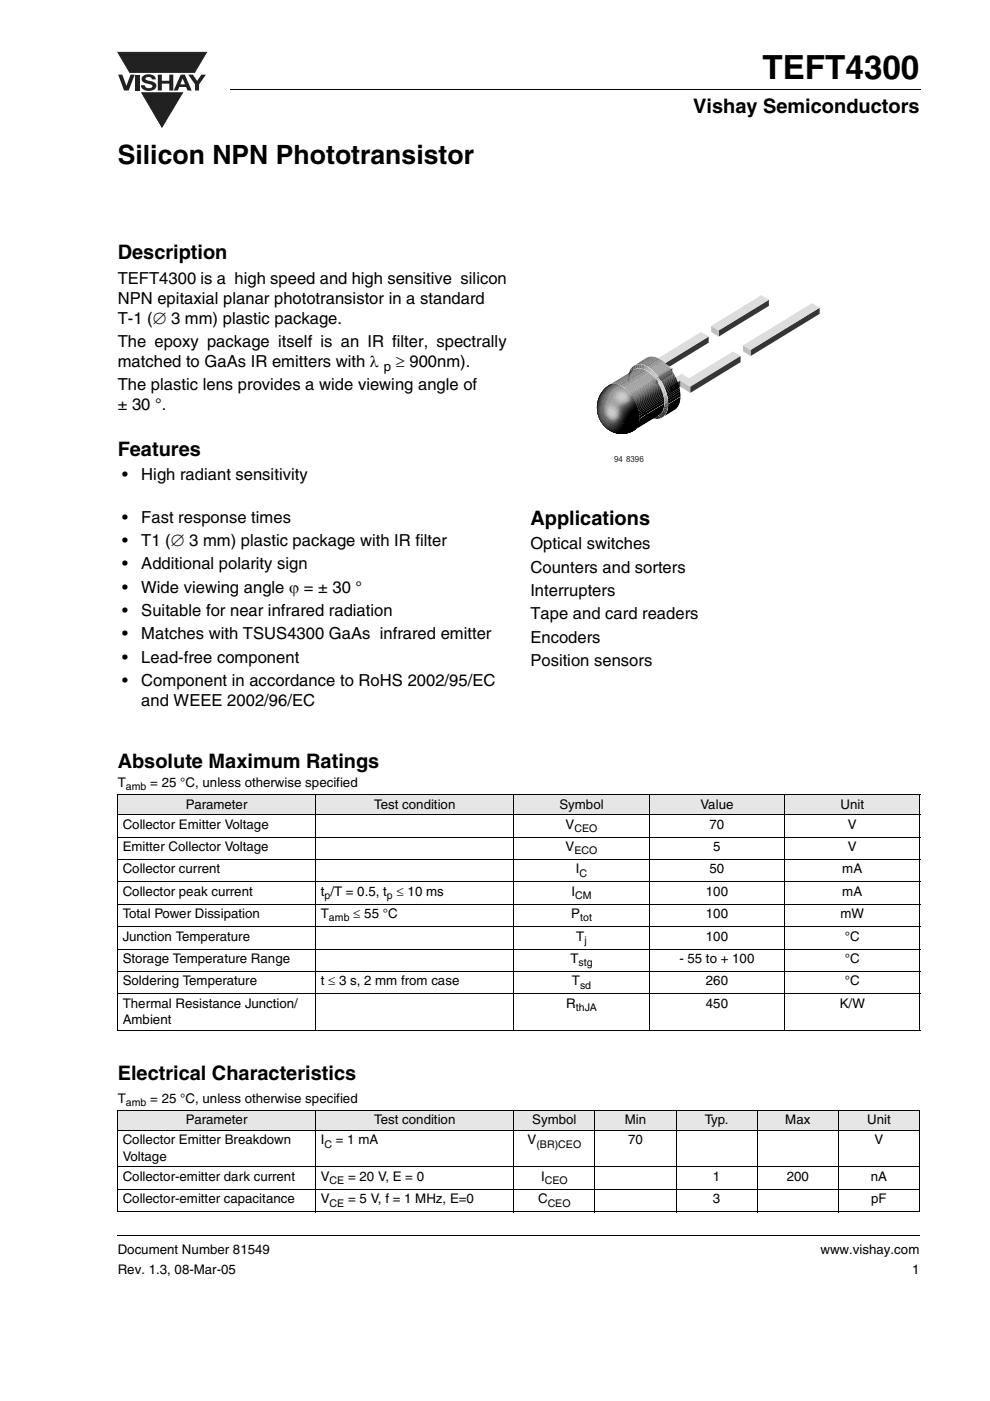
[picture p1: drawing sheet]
<svg xmlns="http://www.w3.org/2000/svg" width="210mm" height="297mm" viewBox="0 0 210 297" stroke-linecap="round" stroke-linejoin="round" font-family="sans-serif">
<g fill="#231f20">
<path d="M25.1 15.8h.8l.9 2.4 .9-2.4h.9l-1.3 3.4h-1z"/>
<path d="M28.7 15.8h.9v3.4h-.9z"/>
<path d="M30.3 16.1a1.97 1.97 0 0 1 2.6 .3l.1 .4h-.8a.74 .74 0 0 0-.6-.5 .74 .74 0 0 0-.8 .4l.3 .3 .9 .2a1.01 1.01 0 0 1 1.1 1 1.01 1.01 0 0 1-1 1 1.62 1.62 0 0 1-2.2-1.1h.8a.9 .9 0 0 0 .8 .6 .9 .9 0 0 0 .8-.4 1.57 1.57 0 0 0-1.5-.7 .86 .86 0 0 1-.7-.6 .86 .86 0 0 1 .2-.9z"/>
<path d="M33.5 15.8h.8v1.3h1.6v-1.3h.8v3.4h-.8v-1.5h-1.6v1.5h-.8z"/>
<path d="M39.9 15.8h1l.9 1.4 .9-1.4h1l-1.5 2.1v1.3h-.8v-1.3z"/>
<path d="M25 11.1h18.8l-2.5 4.2h-13.8z"/>
<path d="M38.3 15.8h.9l1.4 3.4h-.8l-.3-.8h-1.5l-.3 .8h-.9zM38.7 16.7l-.5 1.2h1z"/>
</g>
<path d="M25 11.1h18.8l-2.5 4.2h-13.8z" fill="none" stroke="#231f20" stroke-width=".21"/>
<path d="M30.1 19.7h8.6l-4.4 7.3z" fill="#231f20"/>
<path d="M30.1 19.7h8.6l-4.4 7.3z" fill="none" stroke="#231f20" stroke-width=".21"/>
<path d="M48.9 18.9l.1 .2zM24.9 261.9l.1 .2z" fill="#000"/>
<path d="M49 19h146.3M25 262h170.1" fill="none" stroke="#000" stroke-width=".21"/>
<path d="M113.5 41h81v60h-81z" fill="#fff"/>
<path d="M152.4 70.1l10.6-6.5v1.3l-10.6 6.5z" fill="#373737"/>
<path d="M150.8 69.1l1.6 1v1.3l-1.6-1z" fill="#bdbdbd"/>
<path d="M150.8 69.1l10.6-6.5 1.6 1-10.6 6.5z" fill="#dedede"/>
<path d="M140.9 77.1l9.4-5.7v1.3l-9.4 5.7z" fill="#373737"/>
<path d="M139.2 76.2l.8 2.1v1.3l-.8-2.1z" fill="#989898"/>
<path d="M139.1 80.1l3.4-2.1v1.3l-3.4 2.1z" fill="#373737"/>
<path d="M138 79.5l1.1 .6v1.3l-1.1-.6z" fill="#bdbdbd"/>
<path d="M139.2 76.2l9.5-5.8 1.6 1-9.4 5.7 1.6 .9-3.4 2.1-1.1-.6 2-1.2z" fill="#dedede"/>
<path d="M144.2 80.7l2.2 1.3v1.3l-2.2-1.3z" fill="#bdbdbd"/>
<path d="M141 81.3l3.5-2.1 1.6 1 9.3-5.7 1.6 1-10.6 6.5-2.2-1.3-2.1 1.3z" fill="#dedede"/>
<g fill="#373737">
<path d="M146.4 82l10.6-6.5v1.3l-10.6 6.5z"/>
<path d="M142.1 82l2.1-1.3v1.3l-2.1 1.3z"/>
</g>
<path d="M141.7 85.7l2.6-1.6a3.2 3.2 0 0 1-1.2 2.8l-2.7 1.6a3.2 3.2 0 0 0 1.3-2.8z" fill="#000"/>
<path d="M140.9 85.5l.8 .2z" fill="#5d5d5d"/>
<path d="M140.9 85.3l.8 .1v.3l-.8-.2z" fill="#656565"/>
<path d="M140.9 85.1l.7 .1 .1 .2-.8-.1z" fill="#6d6d6d"/>
<path d="M140.8 84.9l.8 .1v.2l-.7-.1z" fill="#757575"/>
<path d="M140.8 84.7h.8v.3l-.8-.1z" fill="#7d7d7d"/>
<path d="M140.8 84.5l.8 .1v.1h-.8z" fill="#858585"/>
<path d="M140.8 84.3l.8 .1v.2l-.8-.1z" fill="#999"/>
<path d="M140.7 84.2h.8l.1 .2-.8-.1z" fill="#a1a1a1"/>
<path d="M140.7 84h.8v.2h-.8z" fill="#a7a7a7"/>
<path d="M140.7 83.9l.7-.1 .1 .2h-.8z" fill="#acacac"/>
<path d="M140.6 83.7l.8-.1v.2l-.7 .1z" fill="#b1b1b1"/>
<path d="M140.6 83.5l.7-.1 .1 .2-.8 .1z" fill="#b5b5b5"/>
<path d="M140.5 83.4l.8-.2v.2l-.7 .1z" fill="#b9b9b9"/>
<path d="M140.5 83.2l.7-.1 .1 .1-.8 .2z" fill="#bcbcbc"/>
<path d="M140.4 83l.8-.2v.3l-.7 .1z" fill="#c0c0c0"/>
<path d="M140.4 82.8l.7-.2 .1 .2-.8 .2z" fill="#c3c3c3"/>
<path d="M140.3 82.6l.7-.2 .1 .2-.7 .2z" fill="#c6c6c6"/>
<path d="M140.2 82.4l.7-.3 .1 .3-.7 .2z" fill="#c9c9c9"/>
<path d="M140.1 82.1l.6-.3 .2 .3-.7 .3z" fill="#ccc"/>
<path d="M139.9 81.7l.6-.3 .2 .4-.6 .3z" fill="#cecece"/>
<path d="M139.3 80.8l.6-.5 .6 1.1-.6 .3z" fill="#d1d1d1"/>
<path d="M139.6 79.9l.3 .4-.6 .5-.3-.4z" fill="#cecece"/>
<path d="M139.3 79.6l.3 .3-.6 .5-.2-.2z" fill="#ccc"/>
<path d="M139.1 79.3l.2 .3-.5 .6-.1-.3z" fill="#c9c9c9"/>
<path d="M139 79.1l.1 .2-.4 .6-.2-.1z" fill="#c6c6c6"/>
<path d="M138.8 78.9l.2 .2-.5 .7-.2-.2z" fill="#c3c3c3"/>
<path d="M138.6 78.7l.2 .2-.5 .7-.1-.2z" fill="#c0c0c0"/>
<path d="M138.4 78.6l.2 .1-.4 .7-.2-.1z" fill="#bcbcbc"/>
<path d="M138.2 78.4l.2 .2-.4 .7-.2-.2z" fill="#b9b9b9"/>
<path d="M138 78.2l.2 .2-.4 .7-.1-.1z" fill="#b5b5b5"/>
<path d="M137.8 78.1l.2 .1-.3 .8-.2-.2z" fill="#b1b1b1"/>
<path d="M137.5 77.9l.3 .2-.3 .7-.2-.1z" fill="#acacac"/>
<path d="M137.3 77.7l.2 .2-.2 .8-.3-.1z" fill="#a7a7a7"/>
<path d="M137 77.6l.3 .1-.3 .9-.2-.2z" fill="#a1a1a1"/>
<path d="M136.7 77.5l.3 .1-.2 .8-.3-.1z" fill="#999"/>
<path d="M136.4 77.3l.3 .2-.2 .8-.2-.1z" fill="#858585"/>
<path d="M136 77.2l.4 .1-.1 .9-.4-.1z" fill="#7d7d7d"/>
<path d="M135.6 77.2h.4l-.1 .9h-.3z" fill="#757575"/>
<path d="M135.1 77.2h.5v.9h-.4z" fill="#6d6d6d"/>
<path d="M134.7 77.4l.4-.2 .1 .9-.4 .1z" fill="#656565"/>
<path d="M134.2 77.6l.5-.2 .1 .8-.4 .2z" fill="#5d5d5d"/>
<path d="M134 77.9l.2-.3 .2 .8-.4 .4-.2-.8z" fill="#545454"/>
<path d="M133.8 78l.2 .8-.3 .6-.2-.8z" fill="#4c4c4c"/>
<path d="M133.5 78.6l.2 .8-.3 1.1a1.89 1.89 0 0 1 .1-1.9z" fill="#444"/>
<path d="M133.2 79.9l.2 .6a7.7 7.7 0 0 0 1 4.1h-.1a9 9 0 0 1-1.1-4.7z" fill="#3c3c3c"/>
<path d="M134.3 84.6h.1a6.2 6.2 0 0 0 4.5 3.7l.7-.2 .6 .5a3.7 3.7 0 0 1-3.9-1.2l-.9-1z" fill="#343434"/>
<path d="M140.6 87.1l.7 .4-.4 .7-.7 .4-.6-.5 .6-.4z" fill="#3c3c3c"/>
<path d="M140.8 86.5l.7 .3-.2 .7-.7-.4z" fill="#444"/>
<path d="M140.8 86.1l.8 .3-.1 .4-.7-.3z" fill="#4c4c4c"/>
<path d="M140.9 85.8l.8 .2-.1 .4-.8-.3z" fill="#545454"/>
<path d="M140.9 85.5l.8 .2v.3l-.8-.2z" fill="#5d5d5d"/>
<path d="M141.1 82.8l2.7-1.7 .1 .3-2.7 1.6zM141.2 83l2.7-1.6 .1 .2-2.7 1.7zM141.3 83.3l2.7-1.7v.3l-2.6 1.6zM141.4 83.5l2.6-1.6 .1 .3-2.7 1.6zM141.4 83.8l2.7-1.6 .1 .3-2.7 1.7zM141.5 84.2l2.7-1.7v.4l-2.6 1.6zM141.6 84.5l2.6-1.6 .1 .5-2.7 1.6zM141.6 85l2.7-1.6v.7l-2.6 1.6z" fill="#000"/>
<path d="M141 82.5l2.7-1.6 .1 .2-2.7 1.7z" fill="#030303"/>
<path d="M140.9 82.3l2.7-1.6 .1 .2-2.7 1.6z" fill="#0b0b0b"/>
<path d="M140.9 82.1l2.6-1.6 .1 .2-2.7 1.6z" fill="#131313"/>
<path d="M140.8 81.9l2.6-1.6 .1 .2-2.6 1.6z" fill="#1b1b1b"/>
<path d="M140.7 81.7l2.6-1.6 .1 .2-2.6 1.6z" fill="#232323"/>
<path d="M140.6 81.5l2.7-1.6v.2l-2.6 1.6z" fill="#2c2c2c"/>
<path d="M140.5 81.3l2.7-1.6 .1 .2-2.7 1.6z" fill="#343434"/>
<path d="M140.4 81.2l2.7-1.6 .1 .1-2.7 1.6z" fill="#3c3c3c"/>
<path d="M140.3 81l2.7-1.6 .1 .2-2.7 1.6z" fill="#444"/>
<path d="M140.2 80.9l2.7-1.7 .1 .2-2.7 1.6z" fill="#4c4c4c"/>
<path d="M140.2 80.7l2.6-1.6 .1 .1-2.7 1.7z" fill="#545454"/>
<path d="M140.1 80.6l2.6-1.7 .1 .2-2.6 1.6z" fill="#5d5d5d"/>
<path d="M140 80.4l2.6-1.6 .1 .1-2.6 1.7z" fill="#656565"/>
<path d="M139.9 80.3l2.6-1.7 .1 .2-2.6 1.6z" fill="#6d6d6d"/>
<path d="M139.8 80.1l2.6-1.6 .1 .1-2.6 1.7z" fill="#757575"/>
<path d="M139.6 79.9l2.7-1.6 .1 .2-2.6 1.6z" fill="#7d7d7d"/>
<path d="M139.5 79.7l2.6-1.6 .2 .2-2.7 1.6z" fill="#858585"/>
<path d="M139.3 79.5l2.6-1.7 .2 .3-2.6 1.6z" fill="#999"/>
<path d="M137.9 78.2l2.7-1.7 1.3 1.3-2.6 1.7z" fill="#a1a1a1"/>
<path d="M137.3 77.7l2.7-1.6 .6 .4-2.7 1.7z" fill="#999"/>
<path d="M136.9 77.5l2.6-1.6 .5 .2-2.7 1.6z" fill="#858585"/>
<path d="M136.5 77.4l2.7-1.6 .3 .1-2.6 1.6z" fill="#7d7d7d"/>
<path d="M136.3 77.3l2.6-1.6 .3 .1-2.7 1.6z" fill="#757575"/>
<path d="M136 77.3l2.7-1.7 .2 .1-2.6 1.6z" fill="#6d6d6d"/>
<path d="M135.8 77.2l2.7-1.6h.2l-2.7 1.7z" fill="#656565"/>
<path d="M135.6 77.2l2.9-1.6z" fill="#5d5d5d"/>
<path d="M135.5 77.2l2.8-1.6z" fill="#545454"/>
<path d="M135.3 77.2l2.8-1.6z" fill="#4c4c4c"/>
<path d="M135.2 77.2l2.8-1.6z" fill="#444"/>
<path d="M135 77.3l2.8-1.7z" fill="#3c3c3c"/>
<path d="M134.9 77.3l2.8-1.7z" fill="#343434"/>
<path d="M134.7 77.3l2.8-1.6z" fill="#2c2c2c"/>
<path d="M134.6 77.4l2.8-1.7z" fill="#232323"/>
<path d="M134.5 77.5l2.8-1.7z" fill="#1b1b1b"/>
<path d="M134.4 77.5l2.7-1.7z" fill="#131313"/>
<path d="M135.5 88.8l5.4-3.3-.2 1.1a2.25 2.25 0 0 1-.9 1.4l-5.3 3.3a2.79 2.79 0 0 0 1-2.5zM135.1 86.2l5.3-3.3 .1 .3-5.4 3.2zM135.1 86.4l5.4-3.2v.2l-5.3 3.2zM135.2 86.6l5.3-3.2 .1 .2-5.3 3.3zM135.3 86.9l5.3-3.3 .1 .3-5.3 3.3zM135.4 87.2l5.3-3.3v.3l-5.3 3.2zM135.4 87.4l5.3-3.2 .1 .3-5.3 3.3zM135.5 87.8l5.3-3.3v.4l-5.3 3.3zM135.5 88.2l5.3-3.3 .1 .6-5.4 3.3z" fill="#000"/>
<path d="M135 86l5.3-3.3 .1 .2-5.3 3.3z" fill="#030303"/>
<path d="M134.9 85.8l5.3-3.3 .1 .2-5.3 3.3z" fill="#0b0b0b"/>
<path d="M134.8 85.6l5.4-3.2v.1l-5.3 3.3z" fill="#131313"/>
<path d="M134.8 85.4l5.3-3.2 .1 .2-5.4 3.2z" fill="#1b1b1b"/>
<path d="M134.7 85.3l5.3-3.3 .1 .2-5.3 3.2z" fill="#232323"/>
<path d="M134.6 85.1l5.3-3.2 .1 .1-5.3 3.3z" fill="#2c2c2c"/>
<path d="M134.5 85l5.3-3.3 .1 .2-5.3 3.2z" fill="#343434"/>
<path d="M134.5 84.8l5.3-3.2v.1l-5.3 3.3z" fill="#3c3c3c"/>
<path d="M134.4 84.7l5.3-3.3 .1 .2-5.3 3.2z" fill="#444"/>
<path d="M134.3 84.6l5.3-3.3 .1 .1-5.3 3.3z" fill="#4c4c4c"/>
<path d="M134.2 84.4l5.3-3.2 .1 .1-5.3 3.3z" fill="#545454"/>
<path d="M134.1 84.3l5.4-3.3v.2l-5.3 3.2z" fill="#5d5d5d"/>
<path d="M134.1 84.2l5.3-3.3 .1 .1-5.4 3.3z" fill="#656565"/>
<path d="M134 84l5.3-3.2 .1 .1-5.3 3.3z" fill="#6d6d6d"/>
<path d="M133.9 83.9l5.3-3.3 .1 .2-5.3 3.2z" fill="#757575"/>
<path d="M133.8 83.7l5.3-3.2 .1 .1-5.3 3.3z" fill="#7d7d7d"/>
<path d="M133.6 83.6l5.4-3.3 .1 .2-5.3 3.2z" fill="#858585"/>
<path d="M133.4 83.3l5.4-3.2 .2 .2-5.4 3.3z" fill="#999"/>
<path d="M132.3 82.2l5.3-3.3 1.2 1.2-5.4 3.2z" fill="#a1a1a1"/>
<path d="M131.7 81.8l5.3-3.2 .6 .3-5.3 3.3z" fill="#999"/>
<path d="M131.3 81.6l5.4-3.2 .3 .2-5.3 3.2z" fill="#858585"/>
<path d="M131.1 81.5l5.3-3.2 .3 .1-5.4 3.2z" fill="#7d7d7d"/>
<path d="M130.8 81.4l5.3-3.2 .3 .1-5.3 3.2z" fill="#757575"/>
<path d="M130.6 81.4l5.3-3.3 .2 .1-5.3 3.2z" fill="#6d6d6d"/>
<path d="M130.4 81.4l5.4-3.3h.1l-5.3 3.3z" fill="#656565"/>
<path d="M130.3 81.3l5.5-3.2z" fill="#5d5d5d"/>
<path d="M130.1 81.3l5.5-3.2z" fill="#545454"/>
<path d="M130 81.3l5.4-3.2z" fill="#4c4c4c"/>
<path d="M129.8 81.4l5.5-3.3z" fill="#444"/>
<path d="M129.7 81.4l5.5-3.3z" fill="#3c3c3c"/>
<path d="M129.6 81.4l5.4-3.3z" fill="#343434"/>
<path d="M129.5 81.5l5.4-3.3z" fill="#2c2c2c"/>
<path d="M129.4 81.5l5.4-3.3z" fill="#232323"/>
<path d="M129.2 81.6l5.5-3.3z" fill="#1b1b1b"/>
<path d="M129.2 81.6l5.4-3.3z" fill="#131313"/>
<g fill="#999">
<path d="M128.4 82.2a2.74 2.74 0 0 1 4.1 .2 9 9 0 0 1 3 6.4 7.7 7.7 0 0 1-7.4-.1 7.7 7.7 0 0 0 7.4 .1 2.84 2.84 0 0 1-2.5 3.1 5.6 5.6 0 0 1-6-3.1 5.6 5.6 0 0 1 1.4-6.6z"/>
<path d="M128.3 82.3a2.62 2.62 0 0 1 4-.1 2.61 2.61 0 0 0-3 2.3l-.2 .3a2.71 2.71 0 0 0 .1 4 1.33 1.33 0 0 0 1.6-.2 1.33 1.33 0 0 0 .3-1.5 1.02 1.02 0 0 1 0-1.1 1.02 1.02 0 0 1 1-.4 1.66 1.66 0 0 0 1.4-2.2 8.9 8.9 0 0 1 2 5.4 7.7 7.7 0 0 1-7.4-.1 7.7 7.7 0 0 0 7.4 .1 3.2 3.2 0 0 1-3.5 3.2 5.6 5.6 0 0 1-5.1-3.6 5.6 5.6 0 0 1 1.4-6.1z"/>
</g>
<path d="M128.3 82.3a2.47 2.47 0 0 1 3.4-.5 2.96 2.96 0 0 0-2.7 2.3 5.7 5.7 0 0 0-.7 3.5 1.51 1.51 0 0 0 1 1.3 1.51 1.51 0 0 0 1.6-.4l.3-1.2a1.2 1.2 0 0 1 .2-1.3l.4-.2a1.91 1.91 0 0 0 1.8-2.2 8.9 8.9 0 0 1 1.9 5.2 7.7 7.7 0 0 1-7.4-.1 7.7 7.7 0 0 0 7.4 .1 3.2 3.2 0 0 1-3.5 3.2 5.6 5.6 0 0 1-5.1-3.6 5.6 5.6 0 0 1 1.4-6.1z" fill="#858585"/>
<path d="M128.3 82.3a2.51 2.51 0 0 1 3-.7 4.2 4.2 0 0 0-2.9 3.4 2.95 2.95 0 0 0 .7 3.9 1.47 1.47 0 0 0 1.7-.1 1.47 1.47 0 0 0 .5-1.5 1.2 1.2 0 0 1 1.1-1.6 1.86 1.86 0 0 0 1.4-2 8.8 8.8 0 0 1 1.7 5.1 7.7 7.7 0 0 1-7.4-.1 7.7 7.7 0 0 0 7.4 .1 3.2 3.2 0 0 1-3.5 3.2 5.6 5.6 0 0 1-5.1-3.6 5.6 5.6 0 0 1 1.4-6.1z" fill="#7d7d7d"/>
<path d="M128.3 82.3a2.51 2.51 0 0 1 2.7-.8 5.3 5.3 0 0 0-2.7 6.7 1.57 1.57 0 0 0 1.9 1 1.57 1.57 0 0 0 1.2-1.7 1.38 1.38 0 0 1 1.2-1.8 2.09 2.09 0 0 0 1.3-1.8l.8 1.3 .5 1.4 .3 2.2a7.7 7.7 0 0 1-7.4-.1 7.7 7.7 0 0 0 7.4 .1 3.2 3.2 0 0 1-3.5 3.2 5.6 5.6 0 0 1-5.1-3.6 5.6 5.6 0 0 1 1.4-6.1z" fill="#757575"/>
<path d="M128.3 82.3a2.52 2.52 0 0 1 2.5-.9 5.4 5.4 0 0 0-2.6 6.9 1.68 1.68 0 0 0 2 1 1.68 1.68 0 0 0 1.2-1.8 1.55 1.55 0 0 1 1.3-1.8 1.97 1.97 0 0 0 1.3-1.7l.7 1.3 .5 1.4 .3 2.1a7.7 7.7 0 0 1-7.4-.1 7.7 7.7 0 0 0 7.4 .1 3.2 3.2 0 0 1-3.5 3.2 5.6 5.6 0 0 1-5.1-3.6 5.6 5.6 0 0 1 1.4-6.1z" fill="#6d6d6d"/>
<path d="M128.3 82.3a2.55 2.55 0 0 1 2.3-.9 5.5 5.5 0 0 0-2.5 7l.4 .6-.4-.3a4.9 4.9 0 0 0 3.2 1l2.3-.2 1.9-.7a3.2 3.2 0 0 1-3.5 3.2 5.6 5.6 0 0 1-5.1-3.6 5.6 5.6 0 0 1 1.4-6.1z" fill="#656565"/>
<path d="M128.3 82.3a2.6 2.6 0 0 1 2.1-.9 5.8 5.8 0 0 0-2.6 7.1 2.2 2.2 0 0 0 2.3 1 7.7 7.7 0 0 0 5.4-.7 3.2 3.2 0 0 1-3.5 3.2 5.6 5.6 0 0 1-5.1-3.6 5.6 5.6 0 0 1 1.4-6.1z" fill="#5d5d5d"/>
<path d="M128.3 82.3a2.66 2.66 0 0 1 2-1 6.1 6.1 0 0 0-2.7 7.4 2.23 2.23 0 0 0 2.7 .9 7.6 7.6 0 0 0 5.2-.8 3.2 3.2 0 0 1-3.5 3.2 5.6 5.6 0 0 1-5.1-3.6 5.6 5.6 0 0 1 1.4-6.1z" fill="#545454"/>
<path d="M128.3 82.3l.9-.7 .9-.3a6.2 6.2 0 0 0-2.5 7.8 2.12 2.12 0 0 0 2.9 .5l1.6 .1 1.4-.2 2-.7a3.2 3.2 0 0 1-3.5 3.2 5.6 5.6 0 0 1-5.1-3.6 5.6 5.6 0 0 1 1.4-6.1z" fill="#4c4c4c"/>
<path d="M128.3 82.3l.9-.7 .8-.3a6.2 6.2 0 0 0-2.4 8 2.04 2.04 0 0 0 3.1 .3l1.5 .1 1.4-.2 1.9-.7a3.2 3.2 0 0 1-3.5 3.2 5.6 5.6 0 0 1-5.1-3.6 5.6 5.6 0 0 1 1.4-6.1z" fill="#444"/>
<path d="M128.3 82.3l.9-.7 .6-.2a6.4 6.4 0 0 0-2.5 7.7 2.04 2.04 0 0 0 1.6 1.4 2.04 2.04 0 0 0 2-.9l1.4 .1 1.4-.2 1.8-.7a3.2 3.2 0 0 1-3.5 3.2 5.6 5.6 0 0 1-5.1-3.6 5.6 5.6 0 0 1 1.4-6.1z" fill="#3c3c3c"/>
<path d="M128.3 82.3l1.4-.9a6.1 6.1 0 0 0-1.9 8.5 2.02 2.02 0 0 0 3.3-.2h1.3l1.4-.2 1.7-.7a3.2 3.2 0 0 1-3.5 3.2 5.6 5.6 0 0 1-5.1-3.6 5.6 5.6 0 0 1 1.4-6.1z" fill="#343434"/>
<path d="M128.3 82.3l1.3-.9a6 6 0 0 0-1.8 8.6 1.96 1.96 0 0 0 3.4-.3l2.6-.2 1.7-.7a3.2 3.2 0 0 1-3.5 3.2 5.6 5.6 0 0 1-5.1-3.6 5.6 5.6 0 0 1 1.4-6.1z" fill="#2c2c2c"/>
<path d="M128.3 82.3l1.2-.8a6 6 0 0 0-1.6 8.7 1.82 1.82 0 0 0 3 .2l.5-.7 2.5-.2 1.6-.7a3.2 3.2 0 0 1-3.5 3.2 5.6 5.6 0 0 1-5.1-3.6 5.6 5.6 0 0 1 1.4-6.1z" fill="#232323"/>
<g fill="#1b1b1b">
<path d="M128.3 82.3l1.1-.8a6.2 6.2 0 0 0-2.6 6.7 5.8 5.8 0 0 1 1.5-5.9z"/>
<path d="M127.4 89.5a3.3 3.3 0 0 0 2.5 1.7l.5-.2 .6-.5 .6-.8 2.4-.3 1.5-.6a3.2 3.2 0 0 1-3.5 3.2 5.2 5.2 0 0 1-4.6-2.5z"/>
</g>
<g fill="#131313">
<path d="M128.3 82.3l.9-.7a6.1 6.1 0 0 0-2.6 5.6 5.8 5.8 0 0 1 1.7-4.9z"/>
<path d="M128 90.3a1.95 1.95 0 0 0 1.9 1 1.95 1.95 0 0 0 1.7-1.2l.2-.4 2-.2 1.7-.7a3.2 3.2 0 0 1-3.5 3.2 5.2 5.2 0 0 1-4-1.7z"/>
</g>
<g fill="#0b0b0b">
<path d="M128.3 82.3l.7-.6a5.9 5.9 0 0 0-2.5 4.8 5.8 5.8 0 0 1 1.8-4.2z"/>
<path d="M128.5 90.8a1.89 1.89 0 0 0 1.9 .6 1.89 1.89 0 0 0 1.4-1.4l.2-.3 1.9-.2 1.6-.7a3.2 3.2 0 0 1-3.5 3.2 5.1 5.1 0 0 1-3.5-1.2z"/>
</g>
<g fill="#030303">
<path d="M128.3 82.3l.3-.3a5.8 5.8 0 0 0-2 4 5.7 5.7 0 0 1 1.7-3.7z"/>
<path d="M128.9 91.1a1.87 1.87 0 0 0 3.2-1.1l.1-.3 1.8-.3 1.5-.6a3.2 3.2 0 0 1-3.5 3.2l-1.6-.2z"/>
</g>
<path d="M128.1 82.4l-.8 1.1-.6 1.8 .5-1.7zM127.5 83.2l-.6 1.1zM129.3 91.3a1.86 1.86 0 0 0 3-1.2l.1-.4 1.7-.3 1.4-.6a3.2 3.2 0 0 1-3.5 3.2l-1.3-.1zM129.7 91.6a1.89 1.89 0 0 0 2.9-1.5l.1-.4 1.5-.3 1.3-.6a3.2 3.2 0 0 1-3.5 3.2l-1.3-.1zM130.1 91.7a1.92 1.92 0 0 0 2.7-1.6l.1-.5 1.7-.3 .9-.5a3.2 3.2 0 0 1-3.5 3.2zM130.6 91.8a1.96 1.96 0 0 0 2.5-1.7l.1-.5 1.5-.4 .8-.4a3.2 3.2 0 0 1-3.5 3.2zM131 91.9a2.03 2.03 0 0 0 2.4-1.8l.1-.6 2-.7a3.2 3.2 0 0 1-3.5 3.2zM133.9 89.5l1.6-.7a3.2 3.2 0 0 1-3.5 3.2h-.5a2.12 2.12 0 0 0 2.2-2zM134.2 89.4l1.3-.6a3.2 3.2 0 0 1-3.3 3.2h-.2a2.15 2.15 0 0 0 2-1.9z" fill="#000"/>
<path d="M130.2 83.1a1.78 1.78 0 0 1 2.2-.6 1.78 1.78 0 0 1 1 1.9 2.39 2.39 0 0 1-2.2 1.4l-.3 .3 .1 .9a1.28 1.28 0 0 1-.4 1.6 1.28 1.28 0 0 1-1.6-.1 2.46 2.46 0 0 1 .5-3.6z" fill="#a1a1a1"/>
<path d="M130.4 83.1a1.61 1.61 0 0 1 2.2-.5 1.61 1.61 0 0 1 .6 2.1 2.04 2.04 0 0 1-1.9 .9l-.5 .1-.1 .2 .2 .8a1.42 1.42 0 0 1-1.2 2.1 1.99 1.99 0 0 1-1.2-1.9 1.99 1.99 0 0 1 1.3-1.8l.3-1.4z" fill="#a7a7a7"/>
<path d="M134.7 89.2l.8-.4a3.1 3.1 0 0 1-2.8 3.1 2.85 2.85 0 0 0 2-2.7z" fill="#000"/>
<path d="M134.1 84.2l.7 1.2 .5 1.4 .2 2a7.7 7.7 0 0 1-5.7 .6 1.81 1.81 0 0 0 1.7-1.8l.1-.6a1.79 1.79 0 0 1 1.4-1.3l.7-.6z" fill="#656565"/>
<path d="M134.1 84.3l1.2 2.5 .2 2a7.7 7.7 0 0 1-5.4 .7 2.13 2.13 0 0 0 1.6-2.3l.2-.6 .4-.4a2.89 2.89 0 0 0 1.8-1.9z" fill="#5d5d5d"/>
<path d="M132.2 86.5a4.3 4.3 0 0 0 2-2.1l1.1 2.5 .2 1.9a7.6 7.6 0 0 1-5.2 .8 2.35 2.35 0 0 0 1.4-2.3z" fill="#545454"/>
<path d="M132.2 86.7a5.2 5.2 0 0 0 2.1-2.1l1 2.4 .2 1.8-2 .7-1.4 .2-1.6-.1a3.4 3.4 0 0 0 1.5-2.7z" fill="#4c4c4c"/>
<path d="M132.4 86.6l.2-.2a4.5 4.5 0 0 0 1.8-1.7l.9 2.3 .2 1.8-1.9 .7-1.4 .2-1.5-.1a3.1 3.1 0 0 0 1.3-2.2z" fill="#444"/>
<path d="M132.5 86.7l1.2-.9 .7-1 .9 2.3 .2 1.7-1.8 .7-1.4 .2-1.4-.1a4.4 4.4 0 0 0 1.3-2.5z" fill="#3c3c3c"/>
<path d="M132.7 86.7l1.8-1.7 .9 2.2 .1 1.6-1.7 .7-1.4 .2h-1.3l.5-.7 .7-1.7z" fill="#343434"/>
<path d="M129 85.9l.7-.3a.67 .67 0 0 1 .8 .5 2.14 2.14 0 0 1 0 2.5 1.5 1.5 0 0 1-1.7-.5 1.5 1.5 0 0 1-.1-1.7z" fill="#acacac"/>
<path d="M132.9 86.8l1.7-1.7 .7 1.9 .2 1.8-1.7 .7-2.6 .2z" fill="#2c2c2c"/>
<path d="M133.2 86.7l1.5-1.4 .6 1.7 .2 1.8-1.6 .7-2.5 .2 1.1-2.1z" fill="#232323"/>
<path d="M129 86.1a.88 .88 0 0 1 1.4 .1 1.69 1.69 0 0 1-.2 2.5 1.5 1.5 0 0 1-1.4-.9 1.5 1.5 0 0 1 .2-1.7z" fill="#b1b1b1"/>
<path d="M133.6 86.5l1.2-1.1 .5 1.7 .2 1.7-1.5 .6-2.4 .3 1-1.9z" fill="#1b1b1b"/>
<path d="M133.7 86.7l1.1-1.1 .6 1.6 .1 1.6-1.7 .7-2 .2 .9-1.7z" fill="#131313"/>
<path d="M129.2 86.1a1.27 1.27 0 0 1 1.3 .4 1.27 1.27 0 0 1 .3 1.3 .99 .99 0 0 1-1.1 .9 .99 .99 0 0 1-.9-1 1.37 1.37 0 0 1 .4-1.6z" fill="#b5b5b5"/>
<path d="M133.7 87l1.2-1.2 .5 1.5 .1 1.5-1.6 .7-1.9 .2 1-1.9z" fill="#0b0b0b"/>
<path d="M130.6 83.2a1.46 1.46 0 0 1 2.1-.3 1.46 1.46 0 0 1 .1 2.1 2.87 2.87 0 0 1-2.4 .3 1.65 1.65 0 0 1 .2-2.1z" fill="#acacac"/>
<path d="M129 86.5a.98 .98 0 0 1 1.1-.2 .98 .98 0 0 1 .6 1 .94 .94 0 0 1-.7 1.3 .94 .94 0 0 1-1.1-.9l-.1-.8z" fill="#b9b9b9"/>
<path d="M134.1 86.9l.9-.9 .4 1.4 .1 1.4-1.5 .6-1.8 .3 .7-1.4z" fill="#030303"/>
<path d="M130.7 83.3a1.36 1.36 0 0 1 1.9-.3 1.36 1.36 0 0 1 .2 2 1.65 1.65 0 0 1-2.4-.3 1.48 1.48 0 0 1 .3-1.4z" fill="#b1b1b1"/>
<path d="M134.5 86.8l.6-.6 .4 1.6v1l-1.4 .6-1.7 .3 .8-1.5z" fill="#000"/>
<path d="M129.1 86.6a.93 .93 0 0 1 1-.2 .93 .93 0 0 1 .5 1v.5a.86 .86 0 0 1-1 .5 .86 .86 0 0 1-.7-.8v-.7z" fill="#bcbcbc"/>
<path d="M130.8 83.3a1.25 1.25 0 0 1 1.8-.2 1.25 1.25 0 0 1 .1 1.8 1.38 1.38 0 0 1-2.3-.6l.2-.7z" fill="#b5b5b5"/>
<path d="M134.6 87l.5-.6 .4 2.4-1.3 .6-1.5 .3 .6-1.3z" fill="#000"/>
<path d="M129.1 86.6a.99 .99 0 0 1 1.4 .3 .99 .99 0 0 1-.2 1.3 1.02 1.02 0 0 1-1.2-.3 1.02 1.02 0 0 1 0-1.3z" fill="#c0c0c0"/>
<path d="M131 83.3a1.17 1.17 0 0 1 2 .4 1.17 1.17 0 0 1-1.5 1.4 1.02 1.02 0 0 1-.9-.7 1.02 1.02 0 0 1 .4-1.1z" fill="#b9b9b9"/>
<path d="M134.7 87.1l.5-.5 .3 2.2-.9 .5-1.7 .3 .6-1z" fill="#000"/>
<path d="M129.2 86.7a.87 .87 0 0 1 1.2 .5 .87 .87 0 0 1-.5 1.1 1 1 0 0 1-.7-1.6z" fill="#c3c3c3"/>
<path d="M131.1 83.4a1.07 1.07 0 0 1 1.8 .3 1.07 1.07 0 0 1-1.3 1.4 .95 .95 0 0 1-.9-.7 .95 .95 0 0 1 .4-1z" fill="#bcbcbc"/>
<path d="M134.7 87.4l.6-.5 .2 1.9-.8 .4-1.5 .4 .7-1.2z" fill="#000"/>
<path d="M129.3 86.8a.77 .77 0 0 1 1 .4 .77 .77 0 0 1-.4 1 .89 .89 0 0 1-.6-1.4z" fill="#c6c6c6"/>
<path d="M131.2 83.4a.97 .97 0 0 1 1.6 .4 .97 .97 0 0 1-1.2 1.1 .85 .85 0 0 1-.8-.6 .85 .85 0 0 1 .4-.9z" fill="#c0c0c0"/>
<path d="M134.8 87.6l.6-.5 .1 1.7-2 .7 .7-1.1z" fill="#000"/>
<circle cx="131.9" cy="84.1" r=".87" fill="#c3c3c3"/>
<path d="M129.4 86.9a.63 .63 0 0 1 .9 .4 .63 .63 0 0 1-.6 .8 .78 .78 0 0 1-.3-1.2z" fill="#c9c9c9"/>
<circle cx="131.9" cy="84.1" r=".76" fill="#c6c6c6"/>
<path d="M134.8 88l.6-.6 .1 .7a.64 .64 0 0 1 0 .7 .64 .64 0 0 1-.6 .3l-1 .4z" fill="#000"/>
<path d="M129.5 87l.2-.1a.58 .58 0 0 1 .5 .5 .58 .58 0 0 1-.3 .6 .59 .59 0 0 1-.5-.4 .59 .59 0 0 1 .1-.6z" fill="#ccc"/>
<circle cx="131.9" cy="84.1" r=".65" fill="#c9c9c9"/>
<path d="M135.1 88.1l.4-.3v.2a.79 .79 0 0 1-.6 1.1l-.7 .3z" fill="#000"/>
<circle cx="131.9" cy="84.1" r=".49" fill="#ccc"/>
<path d="M129.5 87.3l.4-.1 .1 .2-.1 .4-.4-.2z" fill="#cecece"/>
<path d="M135.2 88.4l.3-.2v.6l-.8 .4z" fill="#000"/>
<path d="M131.7 83.8h.4l.2 .4-.3 .2-.3-.1-.1-.2z" fill="#cecece"/>
<path d="M159.1 74.2l14.7-9v1.3l-14.7 9z" fill="#373737"/>
<path d="M157.5 73.2l1.6 1v1.3l-1.6-1z" fill="#bdbdbd"/>
<path d="M157.5 73.2l14.7-8.9 1.6 .9-14.7 9z" fill="#dedede"/>
<g fill="#e6e6e6">
<path d="M25 168.5h42v4.2h-42z"/>
<path d="M67 168.5h41.9v4.2h-41.9z"/>
<path d="M108.9 168.5h28.7v4.2h-28.7z"/>
<path d="M137.6 168.5h28.7v4.2h-28.7z"/>
<path d="M166.3 168.5h28.8v4.2h-28.8z"/>
<path d="M25 235.4h42v4.2h-42z"/>
<path d="M67 235.4h41.9v4.2h-41.9z"/>
<path d="M108.9 235.4h17.3v4.2h-17.3z"/>
<path d="M126.2 235.4h17.2v4.2h-17.2z"/>
<path d="M143.4 235.4h17.1v4.2h-17.1z"/>
<path d="M160.5 235.4h17.3v4.2h-17.3z"/>
<path d="M177.8 235.4h17.2v4.2h-17.2z"/>
</g>
<g fill="none" stroke="#000" stroke-width=".21">
<path d="M24.9 168.5h170.3M24.9 172.7h170.3M24.9 177.5h170.3M25 168.6v49.8M67 168.4v50.2M108.9 168.4v50.2M137.6 168.4v50.2M166.3 168.4v50.2M195.1 168.6v49.8M24.9 182.2h170.3M24.9 187h170.3M24.9 191.7h170.3"/>
<path d="M24.9 196.5h170.3M24.9 201.2h170.3M24.9 206h170.3M24.9 210.7h170.3M24.9 218.5h170.3M24.9 235.4h170.2M24.9 239.6h170.2M25 235.5v21.3M67 235.3v21.7M108.9 235.3v21.7M126.2 235.3v21.7M143.4 235.3v21.7"/>
<path d="M160.5 235.3v21.7M177.8 235.3v21.7M195 235.5v21.3M24.9 247.4h170.2M24.9 252.2h170.2M24.9 256.9h170.2"/>
</g>
<text font-size="7" x="161.6" y="16.7">TEFT4300</text>
<text font-size="5.6" x="25" y="34.8">Silicon NPN Phototransistor</text>
<g font-size="4.2">
<text x="147" y="24">Vishay Semiconductors</text>
<text x="25" y="55">Description</text>
<text x="25" y="96.6">Features</text>
<text x="112.5" y="111.3">Applications</text>
<text x="25" y="162.8">Absolute Maximum Ratings</text>
<text x="25" y="229.1">Electrical Characteristics</text>
</g>
<g font-size="3.5">
<text x="25" y="60.2">TEFT4300 is a high speed and high sensitive silicon</text>
<text x="25" y="64.4">NPN epitaxial planar phototransistor in a standard</text>
<text x="25" y="68.6">T-1 (∅ 3 mm) plastic package.</text>
<text x="25" y="73.6">The epoxy package itself is an IR filter, spectrally</text>
<text x="25" y="77.8">matched to GaAs IR emitters with λ</text>
<text x="83.9" y="77.8">≥ 900nm).</text>
<text x="25" y="82.7">The plastic lens provides a wide viewing angle of</text>
<text x="25" y="87">± 30 °.</text>
<text x="25.9" y="101.8">•</text>
<text x="30" y="101.8">High radiant sensitivity</text>
<text x="25.9" y="110.9">•</text>
<text x="30" y="110.9">Fast response times</text>
<text x="25.9" y="115.8">•</text>
<text x="30" y="115.8">T1 (∅ 3 mm) plastic package with IR filter</text>
<text x="112.5" y="116.5">Optical switches</text>
<text x="25.9" y="120.7">•</text>
<text x="25.9" y="125.7">•</text>
<text x="30" y="120.7">Additional polarity sign</text>
<text x="30" y="125.7">Wide viewing angle ϕ = ± 30 °</text>
<text x="112.5" y="121.5">Counters and sorters</text>
<text x="25.9" y="130.6">•</text>
<text x="30" y="130.6">Suitable for near infrared radiation</text>
<text x="112.5" y="126.4">Interrupters</text>
<text x="112.5" y="131.3">Tape and card readers</text>
<text x="25.9" y="135.6">•</text>
<text x="30" y="135.6">Matches with TSUS4300 GaAs infrared emitter</text>
<text x="112.5" y="136.3">Encoders</text>
<text x="25.9" y="140.5">•</text>
<text x="30" y="140.5">Lead-free component</text>
<text x="112.5" y="141.2">Position sensors</text>
<text x="25.9" y="145.4">•</text>
<text x="30" y="149.7">and WEEE 2002/96/EC</text>
<text x="30" y="145.4">Component in accordance to RoHS 2002/95/EC</text>
</g>
<g font-size="2.8">
<text x="81.4" y="78.7">p</text>
<text x="25" y="166.8">T</text>
<text x="31.9" y="166.8">= 25 °C, unless otherwise specified</text>
<text x="39.4" y="171.4">Parameter</text>
<text x="79.4" y="171.4">Test condition</text>
<text x="118.6" y="171.4">Symbol</text>
<text x="148.5" y="171.4">Value</text>
<text x="178.2" y="171.4">Unit</text>
<text x="26" y="175.7">Collector Emitter Voltage</text>
<text x="119.9" y="175.7">V</text>
<text x="150.4" y="175.7">70</text>
<text x="179.8" y="175.7">V</text>
<text x="26" y="185.2">Collector current</text>
<text x="26" y="180.4">Emitter Collector Voltage</text>
<text x="119.9" y="180.4">V</text>
<text x="122.1" y="185.2">I</text>
<text x="150.4" y="185.2">50</text>
<text x="151.2" y="180.4">5</text>
<text x="178.6" y="185.2">mA</text>
<text x="179.8" y="180.4">V</text>
<text x="26" y="189.9">Collector peak current</text>
<text x="68" y="189.9">t /T = 0.5, t</text>
<text x="84.1" y="189.9">≤ 10 ms</text>
<text x="121.2" y="189.9">I</text>
<text x="149.6" y="189.9">100</text>
<text x="178.6" y="189.9">mA</text>
<text x="26" y="194.7">Total Power Dissipation</text>
<text x="68" y="194.7">T</text>
<text x="74.9" y="194.7">≤ 55 °C</text>
<text x="121.1" y="194.7">P</text>
<text x="149.6" y="194.7">100</text>
<text x="178.2" y="194.7">mW</text>
<text x="26" y="199.4">Junction Temperature</text>
<text x="122.2" y="199.4">T</text>
<text x="149.6" y="199.4">100</text>
<text x="179.1" y="199.4">°C</text>
<text x="26" y="204.2">Storage Temperature Range</text>
<text x="26" y="208.9">Soldering Temperature</text>
<text x="68" y="208.9">t ≤ 3 s, 2 mm from case</text>
<text x="120.9" y="204.2">T</text>
<text x="121.2" y="208.9">T</text>
<text x="144" y="204.2">- 55 to + 100</text>
<text x="149.6" y="208.9">260</text>
<text x="179.1" y="204.2">°C</text>
<text x="179.1" y="208.9">°C</text>
<text x="26" y="213.7">Thermal Resistance Junction/</text>
<text x="120.1" y="213.7">R</text>
<text x="149.6" y="213.7">450</text>
<text x="178.1" y="213.7">K/W</text>
<text x="26" y="217.2">Ambient</text>
<text x="25" y="233.8">T</text>
<text x="31.9" y="233.8">= 25 °C, unless otherwise specified</text>
<text x="39.4" y="238.4">Parameter</text>
<text x="79.4" y="238.4">Test condition</text>
<text x="112.9" y="238.4">Symbol</text>
<text x="132.5" y="238.4">Min</text>
<text x="149.4" y="238.4">Typ.</text>
<text x="166.5" y="238.4">Max</text>
<text x="183.9" y="238.4">Unit</text>
<text x="26" y="242.6">Collector Emitter Breakdown</text>
<text x="68" y="242.6">I</text>
<text x="71.2" y="242.6">= 1 mA</text>
<text x="111.8" y="242.6">V</text>
<text x="133.2" y="242.6">70</text>
<text x="185.4" y="242.6">V</text>
<text x="26" y="246.1">Voltage</text>
<text x="26" y="250.4">Collector-emitter dark current</text>
<text x="68" y="250.4">V</text>
<text x="73.8" y="250.4">= 20 V, E = 0</text>
<text x="114.7" y="250.4">I</text>
<text x="151.2" y="250.4">1</text>
<text x="166.8" y="250.4">200</text>
<text x="184.6" y="250.4">nA</text>
<text x="26" y="255.1">Collector-emitter capacitance</text>
<text x="68" y="255.1">V</text>
<text x="73.8" y="255.1">= 5 V, f = 1 MHz, E=0</text>
<text x="114.1" y="255.1">C</text>
<text x="151.2" y="255.1">3</text>
<text x="184.7" y="255.1">pF</text>
<text x="25" y="265.9">Document Number 81549</text>
<text x="173.9" y="265.9">www.vishay.com</text>
<text x="25" y="270.1">Rev. 1.3, 08-Mar-05</text>
<text x="193.4" y="270.1">1</text>
</g>
<g font-size="2.2">
<text x="26.7" y="167.6">amb</text>
<text x="121.8" y="176.4">CEO</text>
<text x="121.8" y="181.1">ECO</text>
<text x="122.9" y="185.9">C</text>
<text x="68.8" y="190.6">p</text>
<text x="82" y="190.6">p</text>
<text x="121.9" y="190.6">CM</text>
<text x="69.7" y="195.4">amb</text>
<text x="123" y="195.4">tot</text>
<text x="123.9" y="200.1">j</text>
<text x="122.7" y="204.9">stg</text>
<text x="123" y="209.6">sd</text>
<text x="122.1" y="214.4">thJA</text>
<text x="26.7" y="234.5">amb</text>
<text x="68.8" y="243.3">C</text>
<text x="113.7" y="243.3">(BR)CEO</text>
<text x="69.9" y="251.1">CE</text>
<text x="115.5" y="251.1">CEO</text>
<text x="69.9" y="255.8">CE</text>
<text x="116.1" y="255.8">CEO</text>
</g>
<text font-size="1.8" fill="#231f20" x="130.2" y="97.9">94 8396</text>
</svg>
